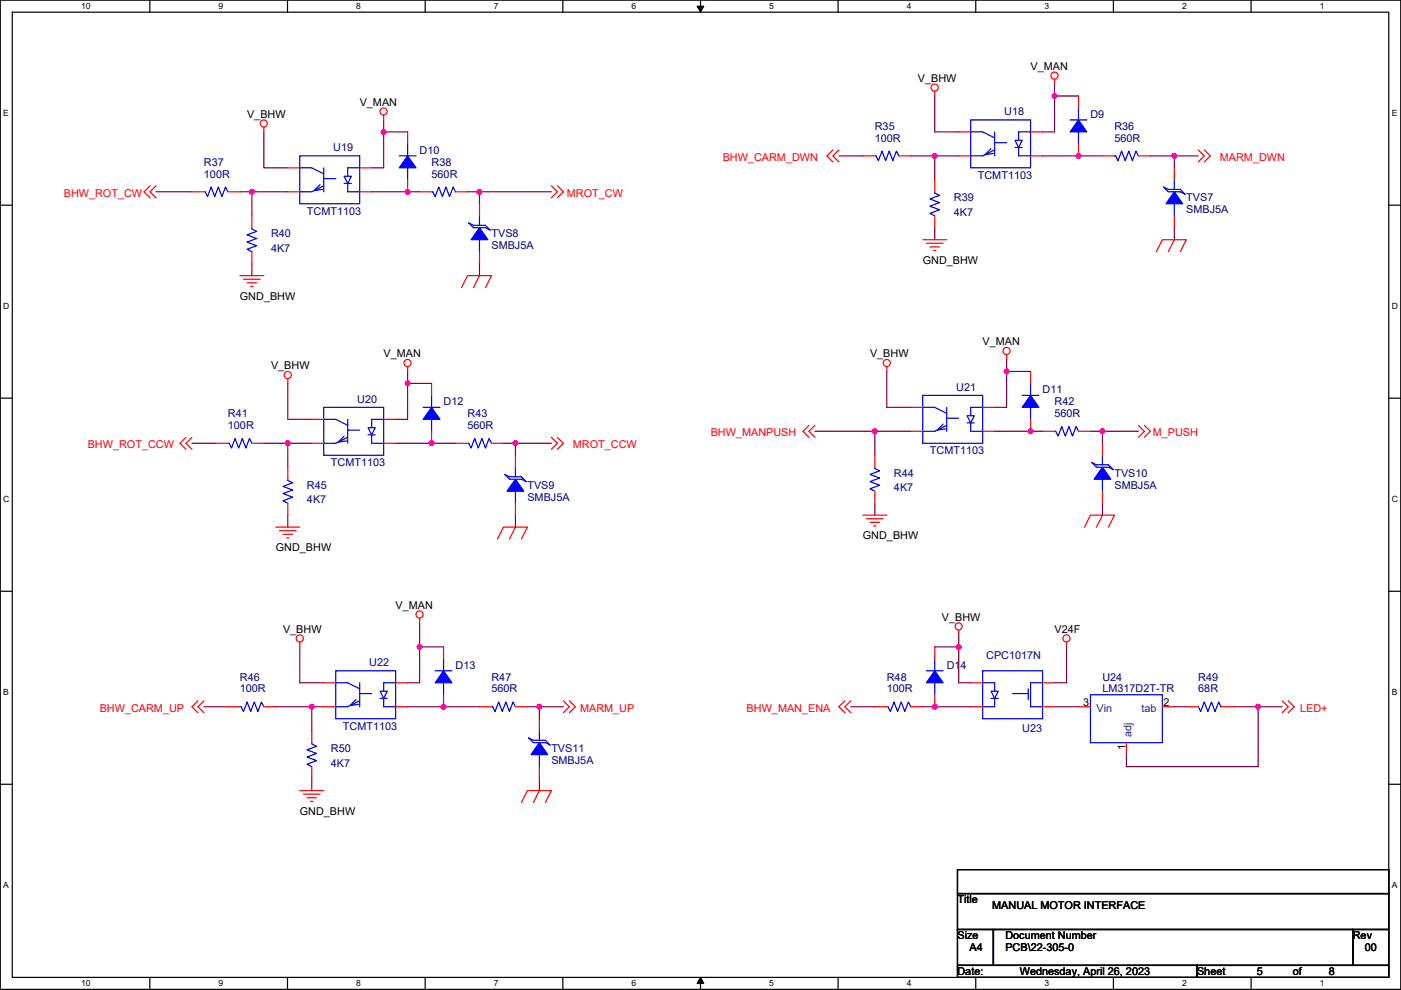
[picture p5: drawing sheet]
<svg xmlns="http://www.w3.org/2000/svg" width="297mm" height="210mm" viewBox="0 0 297 210" stroke-linecap="round" stroke-linejoin="round" font-family="sans-serif">
<path d="M.1 0h296.9v209.8h-296.9zM2.6 2.6h291.8v204.7h-291.8z" fill="none" stroke="#000" stroke-width=".25"/>
<g fill="#fff">
<path d="M17.2 .3h2v2h-2z"/>
<path d="M17.2 207.6h2v2h-2z"/>
</g>
<path d="M31.8 0v2.6M31.8 207.3v2.5" fill="none" stroke="#000" stroke-width=".25"/>
<g fill="#fff">
<path d="M46.4 .3h.9v2h-.9z"/>
<path d="M46.4 207.6h.9v2h-.9z"/>
</g>
<path d="M61 0v2.6M61 207.3v2.5" fill="none" stroke="#000" stroke-width=".25"/>
<g fill="#fff">
<path d="M75.5 .3h1v2h-1z"/>
<path d="M75.5 207.6h1v2h-1z"/>
</g>
<path d="M90.1 0v2.6M90.1 207.3v2.5" fill="none" stroke="#000" stroke-width=".25"/>
<g fill="#fff">
<path d="M104.7 .3h1v2h-1z"/>
<path d="M104.7 207.6h1v2h-1z"/>
</g>
<path d="M119.3 0v2.6M119.3 207.3v2.5" fill="none" stroke="#000" stroke-width=".25"/>
<g fill="#fff">
<path d="M133.9 .3h1v2h-1z"/>
<path d="M133.9 207.6h1v2h-1z"/>
</g>
<path d="M148.5 0v2.6M148.5 207.3v2.5" fill="none" stroke="#000" stroke-width=".25"/>
<path d="M147.8 1.3h1.4l-.7 1.3zM148.5 207.3l.7 1.3h-1.4z" fill="#000" stroke="#000" stroke-width=".21"/>
<g fill="#fff">
<path d="M163.1 .3h1v2h-1z"/>
<path d="M163.1 207.6h1v2h-1z"/>
</g>
<path d="M177.7 0v2.6M177.7 207.3v2.5" fill="none" stroke="#000" stroke-width=".25"/>
<g fill="#fff">
<path d="M192.3 .3h1v2h-1z"/>
<path d="M192.3 207.6h1v2h-1z"/>
</g>
<path d="M206.9 0v2.6M206.9 207.3v2.5" fill="none" stroke="#000" stroke-width=".25"/>
<g fill="#fff">
<path d="M221.5 .3h1v2h-1z"/>
<path d="M221.5 207.6h1v2h-1z"/>
</g>
<path d="M236.1 0v2.6M236.1 207.3v2.5" fill="none" stroke="#000" stroke-width=".25"/>
<g fill="#fff">
<path d="M250.7 .3h.9v2h-.9z"/>
<path d="M250.7 207.6h.9v2h-.9z"/>
</g>
<path d="M265.3 0v2.6M265.3 207.3v2.5" fill="none" stroke="#000" stroke-width=".25"/>
<g fill="#fff">
<path d="M279.8 .3h1v2h-1z"/>
<path d="M279.8 207.6h1v2h-1z"/>
<path d="M.7 23.1h1.2v2h-1.2z"/>
<path d="M295.1 23.1h1.2v2h-1.2z"/>
<path d="M.7 64h1.3v2h-1.3z"/>
<path d="M295.1 64h1.3v2h-1.3z"/>
</g>
<path d="M.1 43.5h2.5M294.4 43.5h2.6" fill="none" stroke="#000" stroke-width=".25"/>
<g fill="#fff">
<path d="M.7 104.9h1.3v2.1h-1.3z"/>
<path d="M295.1 104.9h1.3v2.1h-1.3z"/>
</g>
<path d="M.1 84.5h2.5M294.4 84.5h2.6" fill="none" stroke="#000" stroke-width=".25"/>
<g fill="#fff">
<path d="M.7 145.9h1.2v2h-1.2z"/>
<path d="M295.1 145.9h1.2v2h-1.2z"/>
</g>
<path d="M.1 125.4h2.5M294.4 125.4h2.6" fill="none" stroke="#000" stroke-width=".25"/>
<g fill="#fff">
<path d="M.7 186.8h1.2v2h-1.2z"/>
<path d="M295.1 186.8h1.2v2h-1.2z"/>
</g>
<path d="M.1 166.3h2.5M294.4 166.3h2.6M203 184.4h91.4v5.1h-91.4zM203 189.5h91.4v7.6h-91.4zM203 197.1h7.6v7.7h-7.6zM210.6 197.1h76.2v7.7h-76.2zM286.8 197.1h7.6v7.7h-7.6zM203 204.8h50.8v2.5h-50.8zM253.8 204.8h40.6v2.5h-40.6z" fill="none" stroke="#000" stroke-width=".25"/>
<g fill="none" stroke="#f00" stroke-width=".25">
<path d="M198.2 19.3v1.1M223.6 16.8v1M31.8 39.4l-1.3 1.3 1.3 1.3M33.1 39.4l-1.3 1.3 1.3 1.3M55.9 27v1M61 35.6h2.6M76.3 35.6h2.5M81.3 24.4v1M86.4 38.1v2.6M86.4 28v2.5M116.9 39.4l1.3 1.3-1.3 1.3M118.2 39.4l1.2 1.3-1.2 1.3"/>
<path d="M176.6 31.8l-1.3 1.3 1.3 1.2M177.9 31.8l-1.3 1.3 1.3 1.2M182.9 33.1h2.6M190.6 33.1h2.5M198.2 38.1v2.6M203.3 33.1h2.5M203.3 28h2.5M218.5 28h2.5M218.5 33.1h2.5M228.7 30.5v2.6M228.7 20.4v2.5M233.7 33.1h2.6"/>
<path d="M241.4 33.1h2.5M249 35.6v2.5M254.1 31.8l1.2 1.3-1.2 1.2M255.3 31.8l1.3 1.3-1.3 1.2M40.7 40.7h2.5M48.3 40.7h2.6M50.9 58.5h5M51.6 59.2h3.6M52.4 60h2M53.4 53.4v2.5M53.4 45.8v2.5M61 40.7h2.6"/>
<path d="M76.3 40.7h2.5M89 40.7h2.5M96.6 40.7h2.5M101.7 43.2v2.6M101.7 53.4v2.5M101.7 58.5l-1.3 2.5M195.6 50.8h5.1M196.4 51.6h3.6M197.2 52.4h2M197.9 53.1h.5M198.2 45.8v2.5M245.2 53.4l1.2-2.6h5.1l-1.2 2.6"/>
<path d="M249 45.8v2.5M249 50.8l-1.3 2.6M53.1 60.7h.6M86.4 77.8v1M97.9 61l1.2-2.5h5.1l-1.3 2.5M188 77.8v1M213.4 75.2v1M218.5 78.8v2.5M39.4 92.8l-1.2 1.2 1.2 1.3M40.7 92.8l-1.3 1.2 1.3 1.3M45.8 94h2.5M53.4 94h2.5"/>
<path d="M61 80.3v1M61 99.1v2.5M66.1 94h2.5M66.1 88.9h2.5M81.3 88.9h2.6M81.3 94h2.6M91.5 91.5v2.5M91.5 81.3v2.6M96.6 94h2.5M104.2 94h2.5M109.3 96.6v2.5M116.9 92.8l1.3 1.2-1.3 1.3"/>
<path d="M118.2 92.8l1.2 1.2-1.2 1.3M171.5 90.2l-1.3 1.3 1.3 1.3M172.8 90.2l-1.3 1.3 1.3 1.3M185.5 96.6v2.5M193.1 91.5h2.5M193.1 86.4h2.5M208.3 86.4h2.6M208.3 91.5h2.6M218.5 88.9v2.6M221 91.5h2.6M228.7 91.5h2.5M233.7 94v2.6"/>
<path d="M241.4 90.2l1.2 1.3-1.2 1.3M242.6 90.2l1.3 1.3-1.3 1.3M58.5 111.8h5.1M59.2 112.6h3.6M60 113.3h2M60.8 114.1h.5M61 106.7v2.6M105.5 114.3l1.2-2.5h5.1l-1.2 2.5M109.3 106.7v2.6M109.3 111.8l-1.3 2.5M182.9 109.3h5.1M183.7 110h3.6"/>
<path d="M184.5 110.8h2M185.2 111.5h.5M185.5 104.2v2.5M229.9 111.8l1.3-2.5h5.1l-1.3 2.5M233.7 104.2v2.5M233.7 109.3l-1.2 2.5M63.6 136.2v1M89 131.1v1M94 137.2v2.5M198.2 137.2v2.5M203.3 133.6v1.1M226.1 136.2v1"/>
<path d="M42 148.6l-1.3 1.3 1.3 1.3M43.2 148.6l-1.2 1.3 1.2 1.3M48.3 149.9h2.6M55.9 149.9h2.6M66.1 155v2.5M68.6 149.9h2.6M68.6 144.8h2.6M83.9 144.8h2.5M83.9 149.9h2.5M94 147.4v2.5M101.7 149.9h2.5M109.3 149.9h2.5"/>
<path d="M114.4 152.4v2.6M119.4 148.6l1.3 1.3-1.3 1.3M120.7 148.6l1.3 1.3-1.3 1.3M179.1 148.6l-1.2 1.3 1.2 1.3M180.4 148.6l-1.3 1.3 1.3 1.3M185.5 149.9h2.5M193.1 149.9h2.5M198.2 147.4v2.5M205.8 144.8h2.5M205.8 149.9h2.5M221 149.9h2.6M221 144.8h2.6"/>
<path d="M228.7 149.9h2.5M238.8 157.5v2.6M246.4 149.9h2.6M251.5 149.9h2.6M259.1 149.9h2.6M271.8 148.6l1.3 1.3-1.3 1.3M273.1 148.6l1.3 1.3-1.3 1.3M63.6 167.7h5M64.3 168.4h3.6M65.1 169.2h2M65.8 170h.6M66.1 162.6v2.5"/>
<path d="M110.6 170.2l1.2-2.5h5.1l-1.3 2.5M114.4 162.6v2.5M114.4 167.7l-1.3 2.5"/>
<circle cx="198.2" cy="18.6" r=".76"/>
<circle cx="223.6" cy="16" r=".76"/>
<circle cx="55.9" cy="26.2" r=".76"/>
<circle cx="81.3" cy="23.7" r=".76"/>
<circle cx="61" cy="79.5" r=".76"/>
<circle cx="86.4" cy="77" r=".76"/>
<circle cx="188" cy="77" r=".76"/>
<circle cx="213.4" cy="74.5" r=".76"/>
<circle cx="63.5" cy="135.4" r=".76"/>
<circle cx="88.9" cy="130.3" r=".76"/>
<circle cx="203.2" cy="132.9" r=".76"/>
<circle cx="226.1" cy="135.4" r=".76"/>
</g>
<g fill="none" stroke="#00f" stroke-width=".25">
<path d="M63.6 35.6h2.5l2.5 1.3M63.6 33.1h12.7v10.1h-12.7zM67.9 39.2l-1.3 1.2 1.8-.2M68.6 35.6v5.1M68.6 37.9h2.6M68.6 39.4l-2.5 1.3h-2.5M73 38.9h1.5M73 37.4h1.5l-.8 1.5zM73.7 38.9v1.8h2.6M76.3 35.6h-2.6v1.8M84.6 33.1h3.6M86.4 35.6v2.5"/>
<path d="M86.4 30.5v2.6M185.5 33.1h.2l.5 1 .8-2.1 .8 2.1 .7-2.1 .8 2.1 .8-2.1 .5 1.1M205.8 25.4h12.7v10.2h-12.7zM205.8 28h2.5l2.6 1.3M210.1 31.5l-1.3 1.3 1.8-.2M210.9 30.3h2.5M210.9 31.8l-2.6 1.3h-2.5M210.9 28v5.1M215.2 31.3h1.5M215.2 29.8h1.5l-.7 1.5zM216 31.3v1.8h2.5M218.5 28h-2.5v1.8"/>
<path d="M226.9 25.4h3.5M228.7 28v2.5M228.7 22.9v2.5M236.3 33.1h.2l.5 1 .8-2.1 .8 2.1 .7-2.1 .8 2.1 .8-2.1 .5 1.1M246.7 39.7l1 .5h2.6l1 1-1-.5h-2.6zM249 38.1v2.1M43.2 40.7h.3l.5 1 .8-2 .7 2 .8-2 .8 2 .7-2 .5 1M53.4 48.3v.3l1 .5-2 .7 2 .8-2 .8 2 .7-2 .8 1 .5M91.5 40.7h.3l.5 1 .7-2 .8 2 .7-2 .8 2 .8-2 .5 1M99.4 47.3l1 .5h2.5l1 1-1-.5h-2.5zM101.7 45.8v2M101.7 50.8v2.6"/>
<path d="M198.2 40.7v.2l1 .5-2 .8 2 .8-2 .7 2 .8-2 .8 1 .5M249 43.2v2.6M48.3 94h.3l.5 1 .7-2 .8 2 .8-2 .7 2 .8-2 .5 1M68.6 88.9h2.6l2.5 1.3M68.6 86.4h12.7v10.2h-12.7zM73 92.5l-1.3 1.3 1.8-.3M73.7 88.9v5.1M73.7 91.2h2.6M73.7 92.8l-2.5 1.2h-2.6M78 92.2h1.6M78 90.7h1.6l-.8 1.5zM78.8 92.2v1.8h2.5"/>
<path d="M81.3 88.9h-2.5v1.8M89.7 86.4h3.6M91.5 88.9v2.6M91.5 83.9v2.5M99.1 94h.3l.5 1 .7-2 .8 2 .8-2 .7 2 .8-2 .5 1M109.3 99.1v2M185.5 99.1v.3l1 .5-2 .7 2 .8-2 .8 2 .7-2 .8 1 .5M195.6 83.9h12.7v10.1h-12.7zM195.6 86.4h2.6l2.5 1.3M200 90l-1.3 1.2 1.8-.2M200.7 90.2l-2.5 1.3h-2.6M200.7 86.4v5.1"/>
<path d="M200.7 88.7h2.6M205 88.2h1.6l-.8 1.5zM205 89.7h1.6M205.8 89.7v1.8h2.5M208.3 86.4h-2.5v1.8M216.7 83.9h3.6M218.5 86.4v2.5M218.5 81.3v2.6M223.6 91.5h.2l.5 1 .8-2 .8 2 .7-2 .8 2 .8-2 .5 1M231.5 98.1l1 .5h2.5l1 1-1-.5h-2.5zM233.7 96.6v2M61 101.6v.3l1 .5-2 .8 2 .7-2 .8 2 .8-2 .7 1 .5"/>
<path d="M107 100.6l1 .5h2.6l1 1.1-1-.6h-2.6zM109.3 104.2v2.5M233.7 101.6v2.6M94 139.7v2.6M198.2 139.7v2.6M50.9 149.9h.2l.5 1 .8-2 .7 2 .8-2 .8 2 .7-2 .5 1M66.1 157.5v.3l1 .5-2 .7 2 .8-2 .8 2 .7-2 .8 1 .5M71.2 144.8h2.5l2.6 1.3M71.2 142.3h12.7v10.1h-12.7zM75.5 148.4l-1.3 1.2 1.8-.2M76.3 147.1h2.5M76.3 144.8v5.1"/>
<path d="M76.3 148.6l-2.6 1.3h-2.5M80.6 148.1h1.5M80.6 146.6h1.5l-.8 1.5zM81.3 148.1v1.8h2.6M83.9 144.8h-2.6v1.8M92.3 142.3h3.5M94 144.8v2.6M104.2 149.9h.3l.5 1 .7-2 .8 2 .7-2 .8 2 .8-2 .5 1M112.1 156.5l1 .5h2.5l1 1-1-.5h-2.5zM114.4 155v2M188 149.9h.3l.5 1 .7-2 .8 2 .8-2 .7 2 .8-2 .5 1M196.4 142.3h3.6"/>
<path d="M198.2 144.8v2.6M208.3 142.3h12.7v10.1h-12.7zM208.3 144.8h2.6v1.8M210.1 148.1h1.5M210.1 146.6h1.5l-.7 1.5zM210.9 148.1v1.8h-2.6M214.7 147.1h3.3M218 146.1v2.3M221 144.8h-2.5v5.1h2.5M231.2 147.4h15.2v10.1h-15.2zM254.1 149.9l.5 1 .7-2 .8 2 .8-2 .7 2 .8-2 .5 1h.2M114.4 160.1v2.5"/>
</g>
<g fill="#00f" stroke="#00f" stroke-width=".25">
<path d="M91.5 86.4l1.8 2.5h-3.6z" fill-rule="evenodd"/>
<path d="M94 142.3l1.8 2.5h-3.5z" fill-rule="evenodd"/>
<path d="M86.4 33.1l1.8 2.5h-3.6z" fill-rule="evenodd"/>
<path d="M249 40.7l1.8 2.5h-3.6z" fill-rule="evenodd"/>
<path d="M233.7 99.1l1.8 2.5h-3.5z" fill-rule="evenodd"/>
<path d="M228.7 25.4l1.7 2.6h-3.5z" fill-rule="evenodd"/>
<path d="M114.4 157.5l1.7 2.6h-3.5z" fill-rule="evenodd"/>
<path d="M101.7 48.3l1.7 2.5h-3.5z" fill-rule="evenodd"/>
<path d="M218.5 83.9l1.8 2.5h-3.6z" fill-rule="evenodd"/>
<path d="M109.3 101.6l1.8 2.6h-3.6z" fill-rule="evenodd"/>
<path d="M198.2 142.3l1.8 2.5h-3.6z" fill-rule="evenodd"/>
</g>
<g fill="none" stroke="#800040" stroke-width=".25">
<path d="M223.6 17.8v2.6M55.9 28v7.6h5.1M81.3 28h5.1M81.3 25.4v2.6M81.3 28v7.6h-2.5M177.9 33.1h5M193.1 33.1h5.1M198.2 20.4v7.6h5.1M198.2 33.1v5M198.2 33.1h5.1M221 33.1h12.7M223.6 20.4h5.1"/>
<path d="M223.6 20.4v7.6h-2.6M243.9 33.1h5.1M249 33.1v2.5M249 33.1h5.1M33.1 40.7h7.6M50.9 40.7h2.5M53.4 55.9v2.6M61 40.7h-7.6v5.1M78.8 40.7h10.2M99.1 40.7h2.6M101.7 40.7v2.5M101.7 55.9v2.6"/>
<path d="M101.7 40.7h15.2M198.2 48.3v2.5M249 48.3v2.5M86.4 78.8v2.5M188 78.8v7.6h5.1M213.4 76.2v2.6M213.4 78.8v7.6h-2.5M213.4 78.8h5.1M40.7 94h5.1M55.9 94h5.1M61 94v5.1M61 94h5.1"/>
<path d="M61 81.3v7.6h5.1M83.9 94h12.7M86.4 81.3h5.1M86.4 81.3v7.6h-2.5M106.7 94h2.6M109.3 94v2.6M109.3 94h7.6M172.8 91.5h12.7M185.5 91.5v5.1M185.5 91.5h7.6M210.9 91.5h10.1M231.2 91.5h2.5"/>
<path d="M233.7 91.5h7.7M233.7 91.5v2.5M61 109.3v2.5M109.3 109.3v2.5M185.5 106.7v2.6M233.7 106.7v2.6M63.6 137.2v7.6h5M89 132.1v5.1M89 137.2h5M89 137.2v7.6h-2.6M198.2 137.2h5.1M203.3 134.7v2.5"/>
<path d="M203.3 137.2v7.6h2.5M226.1 137.2v7.6h-2.5M43.2 149.9h5.1M58.5 149.9h7.6M66.1 149.9v5.1M66.1 149.9h2.5M86.4 149.9h15.3M111.8 149.9h2.6M114.4 149.9h5M114.4 149.9v2.5M180.4 149.9h5.1M195.6 149.9h10.2"/>
<path d="M223.6 149.9h5.1M249 149.9h2.5M261.7 149.9h5.1M266.8 149.9v12.7h-28v-2.5M266.8 149.9h5M66.1 165.1v2.6M114.4 165.1v2.6"/>
</g>
<g fill="#f0f" stroke="#f0f" stroke-width=".25">
<circle cx="61" cy="94" r=".5"/>
<circle cx="198.2" cy="33" r=".5"/>
<circle cx="101.6" cy="40.7" r=".5"/>
<circle cx="198.2" cy="149.9" r=".5"/>
<circle cx="86.4" cy="81.3" r=".5"/>
<circle cx="91.5" cy="94" r=".5"/>
<circle cx="109.3" cy="94" r=".5"/>
<circle cx="88.9" cy="137.2" r=".5"/>
<circle cx="114.3" cy="149.9" r=".5"/>
<circle cx="228.6" cy="33" r=".5"/>
<circle cx="249" cy="33" r=".5"/>
<circle cx="218.5" cy="91.5" r=".5"/>
<circle cx="233.7" cy="91.5" r=".5"/>
<circle cx="266.7" cy="149.9" r=".5"/>
<circle cx="203.2" cy="137.2" r=".5"/>
<circle cx="213.4" cy="78.8" r=".5"/>
<circle cx="223.6" cy="20.3" r=".5"/>
<circle cx="86.4" cy="40.7" r=".5"/>
<circle cx="81.3" cy="28" r=".5"/>
<circle cx="94" cy="149.9" r=".5"/>
<circle cx="53.4" cy="40.7" r=".5"/>
<circle cx="66.1" cy="149.9" r=".5"/>
<circle cx="185.5" cy="91.5" r=".5"/>
</g>
<g font-size="2.3">
<text x="194.6" y="17.3">V_BHW</text>
<text x="218.5" y="14.8">V_MAN</text>
<text x="76.3" y="22.4">V_MAN</text>
<text x="52.4" y="25">V_BHW</text>
<text x="195.6" y="55.9">GND_BHW</text>
<text x="50.9" y="63.6">GND_BHW</text>
<text x="81.3" y="75.8">V_MAN</text>
<text x="184.5" y="75.8">V_BHW</text>
<text x="208.3" y="73.2">V_MAN</text>
<text x="57.5" y="78.3">V_BHW</text>
<text x="58.5" y="116.9">GND_BHW</text>
<text x="182.9" y="114.4">GND_BHW</text>
<text x="83.9" y="129.1">V_MAN</text>
<text x="199.7" y="131.6">V_BHW</text>
<text x="60" y="134.2">V_BHW</text>
<text x="223.6" y="134.2">V24F</text>
<text x="229.7" y="149.7">3</text>
<text x="246.7" y="149.7">2</text>
<text x="238.7" y="159" transform="rotate(-90 238.7 159)">1</text>
<text x="63.6" y="172.8">GND_BHW</text>
<text x="203" y="191.6">Title</text>
<text x="210.4" y="192.8">MANUAL MOTOR INTERFACE</text>
<text x="203" y="199.2">Size</text>
<text x="205.5" y="201.7">A4</text>
<text x="213.2" y="199.2">Document Number</text>
<text x="213.2" y="201.7">PCB\22-305-0</text>
<text x="286.8" y="199.2">Rev</text>
<text x="289.4" y="201.7">00</text>
<text x="203" y="206.8">Date:</text>
<text x="216.2" y="206.8">Wednesday, April 26, 2023</text>
<text x="253.8" y="206.8">Sheet</text>
<text x="266.5" y="206.8">5</text>
<text x="274.1" y="206.8">of</text>
<text x="281.7" y="206.8">8</text>
</g>
<g font-size="2.3" fill="#000080">
<text x="185.5" y="27.5">R35</text>
<text x="212.9" y="24.4">U18</text>
<text x="231.2" y="25">D9</text>
<text x="236.3" y="27.5">R36</text>
<text x="43.2" y="35.1">R37</text>
<text x="70.7" y="32.1">U19</text>
<text x="89" y="32.6">D10</text>
<text x="91.5" y="35.1">R38</text>
<text x="185.5" y="30">100R</text>
<text x="236.3" y="30">560R</text>
<text x="43.2" y="37.7">100R</text>
<text x="91.5" y="37.7">560R</text>
<text x="207.3" y="37.9">TCMT1103</text>
<text x="65.1" y="45.5">TCMT1103</text>
<text x="202.2" y="42.7">R39</text>
<text x="202.2" y="45.8">4K7</text>
<text x="251.5" y="42.7">TVS7</text>
<text x="251.5" y="45.3">SMBJ5A</text>
<text x="57.5" y="50.4">R40</text>
<text x="57.5" y="53.4">4K7</text>
<text x="104.2" y="50.4">TVS8</text>
<text x="104.2" y="52.9">SMBJ5A</text>
<text x="202.8" y="82.9">U21</text>
<text x="221" y="83.4">D11</text>
<text x="48.3" y="88.5">R41</text>
<text x="75.8" y="85.4">U20</text>
<text x="94" y="85.9">D12</text>
<text x="99.1" y="88.5">R43</text>
<text x="223.6" y="85.9">R42</text>
<text x="223.6" y="88.5">560R</text>
<text x="48.3" y="91">100R</text>
<text x="99.1" y="91">560R</text>
<text x="70.2" y="98.9">TCMT1103</text>
<text x="189.5" y="101.2">R44</text>
<text x="197.2" y="96.3">TCMT1103</text>
<text x="236.3" y="101.2">TVS10</text>
<text x="65.1" y="103.7">R45</text>
<text x="65.1" y="106.7">4K7</text>
<text x="111.8" y="103.7">TVS9</text>
<text x="111.8" y="106.2">SMBJ5A</text>
<text x="189.5" y="104.2">4K7</text>
<text x="236.3" y="103.7">SMBJ5A</text>
<text x="78.3" y="141.3">U22</text>
<text x="96.6" y="141.8">D13</text>
<text x="200.7" y="141.8">D14</text>
<text x="209.1" y="139.8">CPC1017N</text>
<text x="50.9" y="144.3">R46</text>
<text x="50.9" y="146.9">100R</text>
<text x="104.2" y="144.3">R47</text>
<text x="104.2" y="146.9">560R</text>
<text x="188" y="144.3">R48</text>
<text x="188" y="146.9">100R</text>
<text x="233.7" y="144.3">U24</text>
<text x="233.7" y="146.9">LM317D2T-TR</text>
<text x="254.1" y="144.3">R49</text>
<text x="254.1" y="146.9">68R</text>
<text x="72.7" y="154.7">TCMT1103</text>
<text x="216.7" y="155.3">U23</text>
<text x="70.2" y="159.6">R50</text>
<text x="116.9" y="159.6">TVS11</text>
<text x="70.2" y="162.6">4K7</text>
<text x="116.9" y="162.1">SMBJ5A</text>
</g>
<g font-size="2.3" fill="#f00">
<text x="153.2" y="34.1">BHW_CARM_DWN</text>
<text x="258.6" y="34.1">MARM_DWN</text>
<text x="13.5" y="41.7">BHW_ROT_CW</text>
<text x="120.2" y="41.7">MROT_CW</text>
<text x="18.6" y="95.1">BHW_ROT_CCW</text>
<text x="121.5" y="95.1">MROT_CCW</text>
<text x="150.7" y="92.5">BHW_MANPUSH</text>
<text x="244.4" y="92.5">M_PUSH</text>
<text x="21.1" y="150.9">BHW_CARM_UP</text>
<text x="123" y="150.9">MARM_UP</text>
<text x="158.3" y="150.9">BHW_MAN_ENA</text>
<text x="275.7" y="150.9">LED+</text>
</g>
<g font-size="2.3" fill="#004080">
<text x="232.5" y="150.9">Vin</text>
<text x="242" y="150.9">tab</text>
<text x="239.9" y="156.3" transform="rotate(-90 239.9 156.3)">adj</text>
</g>
<g font-size="1.8">
<text x="17.2" y="1.9">10</text>
<text x="46.4" y="1.9">9</text>
<text x="75.5" y="1.9">8</text>
<text x="104.7" y="1.9">7</text>
<text x="133.9" y="1.9">6</text>
<text x="163.1" y="1.9">5</text>
<text x="192.3" y="1.9">4</text>
<text x="221.5" y="1.9">3</text>
<text x="250.7" y="1.9">2</text>
<text x="279.8" y="1.9">1</text>
<text x=".7" y="24.7">E</text>
<text x="295.1" y="24.7">E</text>
<text x=".7" y="65.6">D</text>
<text x="295.1" y="65.6">D</text>
<text x=".7" y="106.6">C</text>
<text x="295.1" y="106.6">C</text>
<text x=".7" y="147.5">B</text>
<text x="295.1" y="147.5">B</text>
<text x=".7" y="188.4">A</text>
<text x="295.1" y="188.4">A</text>
<text x="17.2" y="209.2">10</text>
<text x="46.4" y="209.2">9</text>
<text x="75.5" y="209.2">8</text>
<text x="104.7" y="209.2">7</text>
<text x="133.9" y="209.2">6</text>
<text x="163.1" y="209.2">5</text>
<text x="192.3" y="209.2">4</text>
<text x="221.5" y="209.2">3</text>
<text x="250.7" y="209.2">2</text>
<text x="279.8" y="209.2">1</text>
</g>
</svg>
